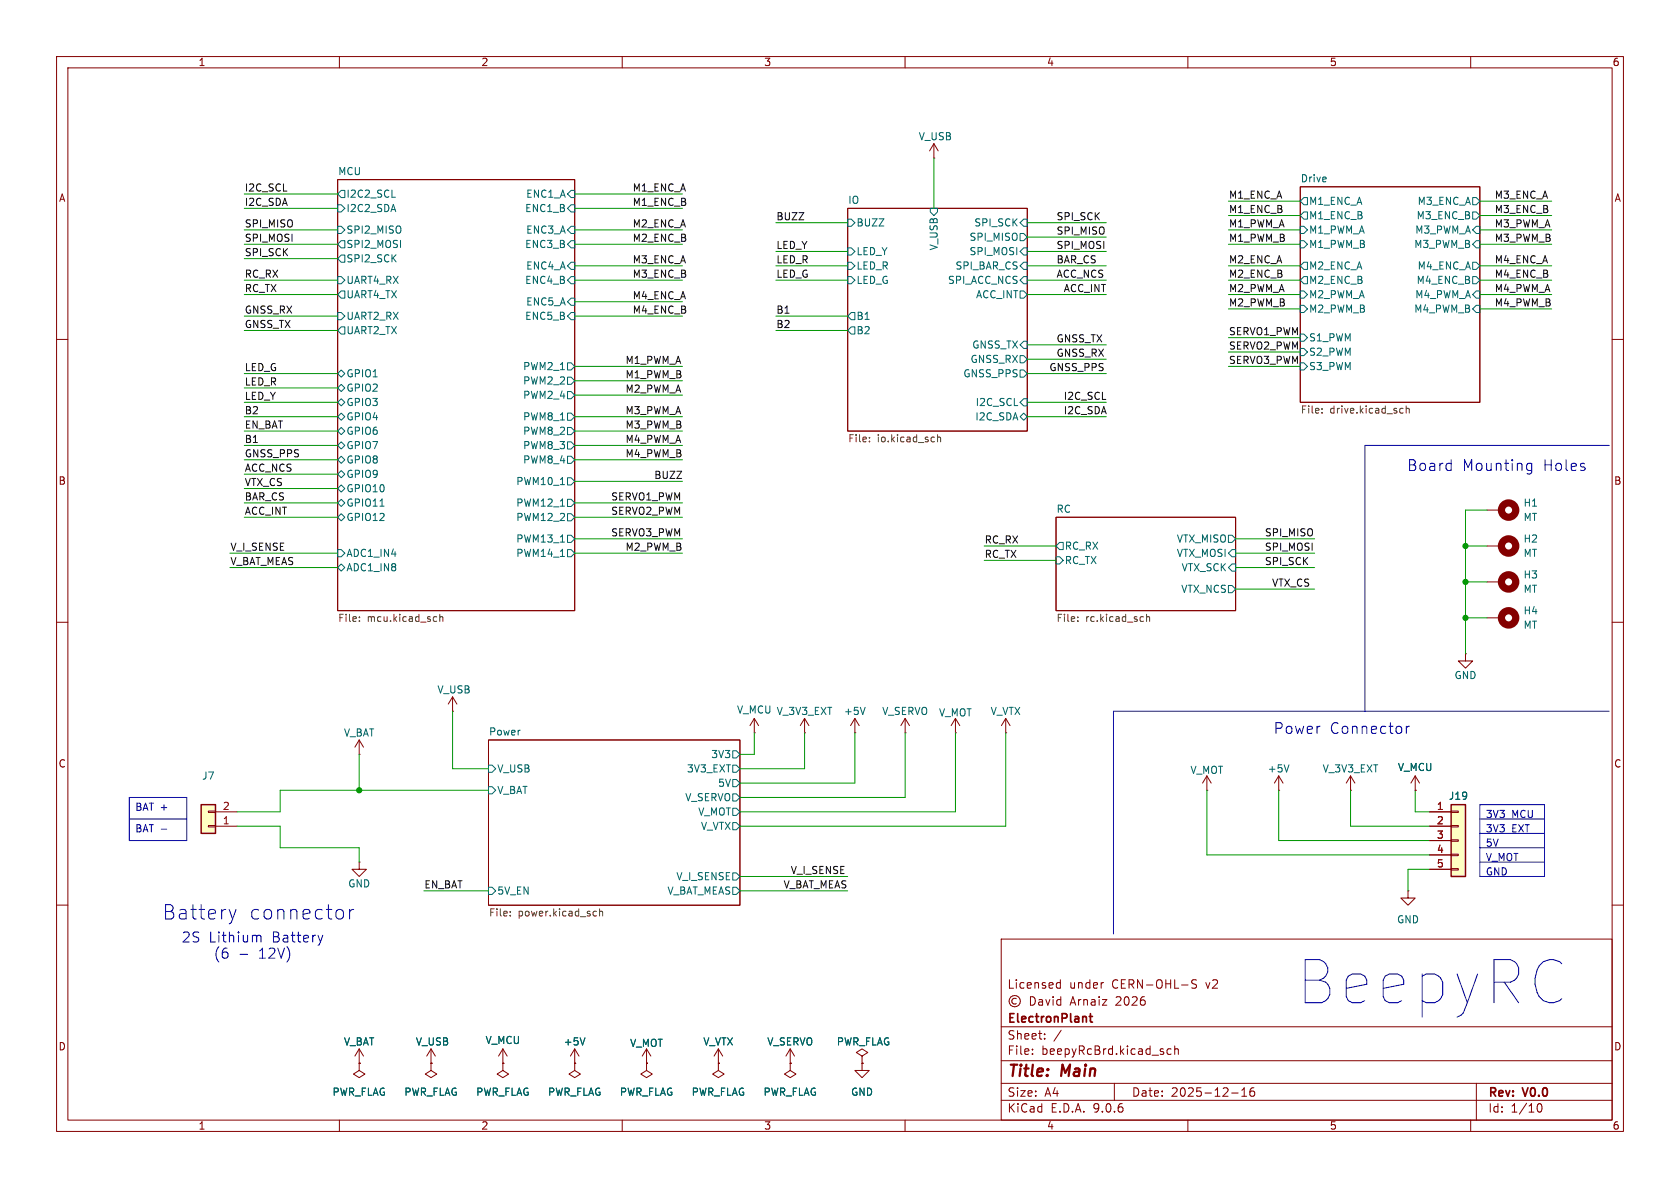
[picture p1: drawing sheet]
<svg xmlns="http://www.w3.org/2000/svg" width="297mm" height="210mm" viewBox="0 0 297 210" stroke-linecap="round" stroke-linejoin="round" font-family="sans-serif">
<g fill="none" stroke="#840000" stroke-width=".18">
<path d="M10 10h277v190h-277zM12 12h273v186h-273zM60 10v2M110 10v2M160 10v2M210 10v2M260 10v2M59.7 31.8h41.9v76.2h-41.9zM149.9 36.8h31.7v39.4h-31.7zM229.9 33h31.7v38.1h-31.7zM10 60h2M285 60h2"/>
<path d="M186.7 91.4h31.7v16.6h-31.7zM10 110h2M285 110h2M86.4 130.8h44.4v29.2h-44.4zM133.3 129.5h.1M133.3 127l-.7 1.3M133.3 127l.8 1.3M133.3 127v2.5M142.2 129.5h.1M142.2 127l-.7 1.3M142.2 127l.8 1.3M142.2 127v2.5"/>
<path d="M168.9 129.5h.1M168.9 127l-.8 1.3M168.9 127l.8 1.3M168.9 127v2.5M177.8 129.5h.1M177.8 127l-.8 1.3M177.8 127l.8 1.3M177.8 127v2.5M213.4 139.7h.1M213.4 137.2l-.8 1.2M213.4 137.2l.7 1.2M213.4 137.2v2.5"/>
<path d="M226.1 139.7h.1M226.1 137.2l-.8 1.2M226.1 137.2l.7 1.2M226.1 137.2v2.5M238.8 139.7h.1M238.8 137.2l-.8 1.2M238.8 137.2l.7 1.2M238.8 137.2v2.5M250.2 139.7h.1M250.2 137.2l-.8 1.2M250.2 137.2l.8 1.2M250.2 137.2v2.5"/>
<path d="M248.9 157.5v1.3h1.3l-1.3 1.2-1.3-1.2h1.3M248.9 157.5h.1M10 160h2M177 166h108v32h-108zM179.7 176.6a.52 .52 0 0 0-.8 .4 .52 .52 0 0 0 .8 .4M182.2 176.2a.76 .76 0 0 1 .8 .7 .76 .76 0 0 1-.8 .8zM183.7 176.8h.5l.1 .9M184.3 177.1h-.5a.29 .29 0 0 0-.2 .3 .29 .29 0 0 0 .2 .3l.5-.1M184.9 176.7l.3 1 .4-1M186.2 176.2v.1M186.2 176.7v1M186.9 174.6h.6"/>
<path d="M186.9 173.8h.6M187.5 173.2v1.5M187.5 176.8l-.4-.1-.3 .3v.4l.2 .2h.5M187.5 176.2v1.5M195 173.7h.1M211.5 173.3l-.5-.1-.3 .1v.5l.7 .3 .1 .3-.3 .3-.5-.1M285 160h2M60 198v2M63.5 188v1.2l1 .7-1 .6-1-.6 1-.7M63.5 188h.1M76.2 188v1.2l1 .7-1 .6-1-.6 1-.7M76.2 188h.1"/>
<path d="M101.6 188h.1M101.6 188v1.2l1 .7-1 .6-1-.6 1-.7M101.6 185.4l-.8 1.3M101.6 185.4l.8 1.3M101.6 185.4v2.6M110 198v2M114.3 188v1.2l1 .7-1 .6-1-.6 1-.7M114.3 188h.1M114.3 185.4l-.8 1.3M114.3 185.4l.8 1.3M114.3 185.4v2.6M127 188h.1"/>
<path d="M127 188v1.2l1 .7-1 .6-1-.6 1-.7M127 185.4l-.8 1.3M127 185.4l.8 1.3M127 185.4v2.6M139.7 188h.1M139.7 188v1.2l1 .7-1 .6-1-.6 1-.7M139.7 185.4l-.8 1.3M139.7 185.4l.8 1.3M139.7 185.4v2.6M152.4 188v1.2h1.3l-1.3 1.3-1.3-1.3h1.3M152.4 188h.1M152.4 186.7l1-.6-1-.7-1 .7 1 .6v1.3"/>
<path d="M160 198v2M177 194.5h108M177 191.5h108M177 187.5h108M177 181.5h108M182.5 186.3v.1M182.5 185.5v.1M184.7 183.6v.1M184.7 182.8v.1M187.6 182.1l-1.3 2M197 191.5v3M207 185.5l-.4-.1-.3 .3v.4l.2 .2h.5"/>
<path d="M207.7 185.5l.2-.1 .3 .1 .1 .9M207.7 184.9v1.5M210 198v2M217.7 193.2h1.2M219.5 193.8h.9M219.5 192.7l.5-.4v1.5M221.7 192.3a.59 .59 0 0 0-.7 .6v.6l.1 .2 .4 .1 .2-.1 .1-.5-.1-.3h-.5l-.2 .3M260 198v2M261 191.5v6.5M271.7 195.7l.2-.5 .2-.1a.81 .81 0 0 1 .6 .6 .81 .81 0 0 1-.3 .8h-.4l-.3-.5"/>
<circle cx="179.4" cy="177" r="1"/>
</g>
<path d="M192.6 179.7h.5M192.8 179.2v1.3l.3 .2" fill="none" stroke="#840000" stroke-width=".3"/>
<g fill="none" stroke="#006464" stroke-width=".18">
<path d="M59.7 36.2h.6l.7 .6-.7 .7h-.6zM60.3 33.7h.7v1.2h-.7l-.6-.6zM69.3 34.9h.6M100.3 36.8l.7-.6h.6v1.3h-.6zM101 33.7h.6v1.2h-.6l-.7-.6zM149.9 38.7h.6l.6 .7-.6 .6h-.6zM164.5 36.8h1.2v.7l-.6 .6-.6-.6zM181 38.7h.6v1.3h-.6l-.7-.6zM229.9 35.6l.6-.7h.6v1.3h-.6zM229.9 38.1l.6-.6h.6v1.2h-.6zM260.3 34.9h.7l.6 .7-.6 .6h-.7zM260.3 37.5h.7l.6 .6-.6 .6h-.7z"/>
<path d="M59.7 40h.6l.7 .6-.7 .7h-.6zM59.7 45.7l.6-.6h.7v1.3h-.7zM59.7 48.9h.6l.7 .6-.7 .7h-.6zM59.7 55.2h.6l.7 .7-.7 .6h-.6zM59.7 58.4l.6-.6h.7v1.3h-.7zM60.3 42.5h.7v1.3h-.7l-.6-.6zM60.3 51.4h.7v1.3h-.7l-.6-.6zM100.3 40.6l.7-.6h.6v1.3h-.6zM100.3 47l.7-.6h.6v1.2h-.6zM100.3 53.3l.7-.6h.6v1.3h-.6zM101 42.5h.6v1.3h-.6l-.7-.6zM101 48.9h.6v1.3h-.6l-.7-.7z"/>
<path d="M101 55.2h.6v1.3h-.6l-.7-.6zM149.9 48.9h.6l.6 .6-.6 .7h-.6zM149.9 46.4h.6l.6 .6-.6 .6h-.6zM149.9 43.8h.6l.6 .7-.6 .6h-.6zM150.5 55.2h.6v1.3h-.6l-.6-.6zM150.5 57.8h.6v1.3h-.6l-.6-.7zM180.3 41.3h.7l.6 .6-.6 .6h-.7zM180.3 51.4h.7l.6 .7-.6 .6h-.7zM181 48.9h.6v1.3h-.6l-.7-.7zM181 46.4h.6v1.2h-.6l-.7-.6zM181 43.8h.6v1.3h-.6l-.7-.6zM229.9 40h.6l.6 .6-.6 .7h-.6z"/>
<path d="M229.9 42.5h.6l.6 .7-.6 .6h-.6zM229.9 47l.6-.6h.6v1.2h-.6zM229.9 49.5l.6-.6h.6v1.3h-.6zM229.9 51.4h.6l.6 .7-.6 .6h-.6zM229.9 54h.6l.6 .6-.6 .6h-.6zM229.9 59.1h.6l.6 .6-.6 .6h-.6zM260.3 46.4h.7l.6 .6-.6 .6h-.7zM260.3 48.9h.7l.6 .6-.6 .7h-.7zM261 40h.6v1.3h-.6l-.7-.7zM261 42.5h.6v1.3h-.6l-.7-.6zM261 51.4h.6v1.3h-.6l-.7-.6zM261 54h.6v1.2h-.6l-.7-.6z"/>
<path d="M59.7 66l.6-.6 .7 .6-.7 .7zM59.7 68.6l.6-.7 .7 .7-.7 .6zM59.7 71.1l.6-.6 .7 .6-.7 .7zM59.7 73.7l.6-.7 .7 .7-.7 .6zM59.7 76.2l.6-.6 .7 .6-.7 .6zM59.7 78.7l.6-.6 .7 .6-.7 .7zM100.3 64.1h.7l.6 .7-.6 .6h-.7zM100.3 66.7h.7l.6 .6-.6 .6h-.7zM100.3 69.2h.7l.6 .7-.6 .6h-.7zM100.3 73h.7l.6 .7-.6 .6h-.7zM100.3 75.6h.7l.6 .6-.6 .6h-.7zM100.3 78.1h.7l.6 .6-.6 .7h-.7z"/>
<path d="M180.3 65.4h.7l.6 .6-.6 .7h-.7zM180.3 62.9h.7l.6 .6-.6 .6h-.7zM180.3 73.7l.7-.7 .6 .7-.6 .6zM181 60.3h.6v1.3h-.6l-.7-.6zM181 70.5h.6v1.3h-.6l-.7-.7zM229.9 61.6h.6l.6 .6-.6 .7h-.6zM229.9 64.1h.6l.6 .7-.6 .6h-.6zM59.7 97.2h.6l.7 .6-.7 .6h-.6zM59.7 81.3l.6-.7 .7 .7-.7 .6zM59.7 83.8l.6-.6 .7 .6-.7 .7zM59.7 86.4l.6-.7 .7 .7-.7 .6zM59.7 88.9l.6-.6 .7 .6-.7 .6z"/>
<path d="M59.7 91.4l.6-.6 .7 .6-.7 .7zM67.2 89.5h.7M99.1 89.5h.7M99.1 95.8h.7M99.1 98.4h.7M99.1 85.7h.7M100.3 80.6h.7l.6 .7-.6 .6h-.7zM100.3 88.3h.7l.6 .6-.6 .6h-.7zM100.3 90.8h.7l.6 .6-.6 .7h-.7zM100.3 94.6h.7l.6 .7-.6 .6h-.7zM100.3 97.2h.7l.6 .6-.6 .6h-.7zM100.3 84.5h.7l.6 .6-.6 .6h-.7z"/>
<path d="M186.7 98.4h.6l.7 .7-.7 .6h-.6zM187.3 95.9h.7v1.3h-.7l-.6-.7zM217.2 94.6h.6l.6 .7-.6 .6h-.6zM217.8 97.2h.6v1.2h-.6l-.6-.6zM217.8 99.7h.6v1.3h-.6l-.6-.7zM59.7 100.3l.6-.6 .7 .6-.7 .7zM217.2 103.5h.6l.6 .6-.6 .7h-.6zM86.4 139.1h.6l.6 .6-.6 .6h-.6zM86.4 135.3h.6l.6 .6-.6 .6h-.6zM129.5 132.7h.7l.6 .7-.6 .6h-.7zM129.5 135.3h.7l.6 .6-.6 .6h-.7zM129.5 137.8h.7l.6 .6-.6 .7h-.7z"/>
<path d="M227.9 135.2l-.4 1.3M86.4 156.8h.6l.6 .7-.6 .6h-.6zM129.5 156.8h.7l.6 .7-.6 .6h-.7zM129.5 154.3h.7l.6 .6-.6 .7h-.7zM129.5 142.9h.7l.6 .6-.6 .6h-.7zM129.5 140.3h.7l.6 .7-.6 .6h-.7zM129.5 145.4h.7l.6 .7-.6 .6h-.7zM103.4 183.5l-.4 1.2"/>
</g>
<g fill="none" stroke="#725600" stroke-width=".18">
<path d="M153.7 78v.1M153.7 77.3v.1M165.7 76.8v1.3M165.7 77.4l.2-.1h.3l.1 .8M233.7 72.9v.1M233.7 72.2v.2M247.7 72.2h.4M248.1 73h-.4M248.6 72.3l.2-.1h.3v.8M248.6 71.8v1.2M63.5 109.7v.2M63.5 109.1v.1"/>
<path d="M77.1 109l.1 .1M77.2 109.8l-.1 .1M77.8 108.6v1.3M77.8 109.1l.1-.1 .3 .1 .1 .8M190.5 109.7v.2M190.5 109.1v.1M202.7 109.1l.2-.1 .3 .1v.8M202.7 108.6v1.3M90.2 161.8v.1M90.2 161.1v.2M105.1 161.1h.3M105.4 161.9h-.3"/>
<path d="M106 161.2l.2-.1h.3v.8M106 160.7v1.2"/>
</g>
<path d="M256.5 142.2h2.6v12.7h-2.6z" fill="#ffffc2"/>
<path d="M256.5 142.2h2.6v12.7h-2.6z" fill="none" stroke="#840000" stroke-width=".25"/>
<g fill="none" stroke="#840000" stroke-width=".18">
<path d="M165.1 27.9h.1M165.1 25.4l-.8 1.3M165.1 25.4l.8 1.3M165.1 25.4v2.5M262.9 90.2h2.5M262.9 96.5h2.5M259.1 115.6v1.2h1.2l-1.2 1.3-1.3-1.3h1.3M259.1 115.6h.1M262.9 109.2h2.5M262.9 102.9h2.5M63.5 133.4h.1M63.5 130.8v2.6"/>
<path d="M63.5 130.8l-.8 1.3M63.5 130.8l.8 1.3M80 125.7h.1M80 123.2l-.8 1.3M80 123.2l.8 1.3M80 123.2v2.5M151.1 129.5h.1M151.1 127l-.7 1.3M151.1 127l.8 1.3M151.1 127v2.5M160 129.5h.1M160 127l-.7 1.3"/>
<path d="M160 127l.8 1.3M160 127v2.5M63.5 152.4v1.3h1.3l-1.3 1.2-1.3-1.2h1.3M63.5 152.4h.1M252.7 143.5h3.8M252.7 146.1h3.8M252.7 148.6h3.8M252.7 151.1h3.8M252.7 153.7h3.8M256.5 143.4h1.3v.2h-1.3zM256.5 145.9h1.3v.3h-1.3zM256.5 148.5h1.3v.2h-1.3z"/>
<path d="M256.5 151h1.3v.3h-1.3zM256.5 153.5h1.3v.3h-1.3zM63.5 188h.1M63.5 185.4l-.8 1.3M63.5 185.4l.8 1.3M63.5 185.4v2.6M76.2 188h.1M76.2 185.4l-.8 1.3M76.2 185.4l.8 1.3M76.2 185.4v2.6M88.9 188v1.2l1 .7-1 .6-1-.6 1-.7M88.9 188h.1"/>
<path d="M88.9 185.4l-.8 1.3M88.9 185.4l.8 1.3M88.9 185.4v2.6"/>
</g>
<path d="M152.9 125l-.4 1.3" fill="none" stroke="#006464" stroke-width=".18"/>
<g fill="none" stroke="#840000" stroke-width="1.3">
<circle cx="266.7" cy="96.5" r="1.27"/>
<circle cx="266.7" cy="90.2" r="1.27"/>
<circle cx="266.7" cy="102.9" r="1.27"/>
<circle cx="266.7" cy="109.2" r="1.27"/>
</g>
<path d="M35.6 142.2h2.5v5.1h-2.5z" fill="#ffffc2"/>
<path d="M35.6 142.2h2.5v5.1h-2.5z" fill="none" stroke="#840000" stroke-width=".25"/>
<g fill="none" stroke="#840000" stroke-width=".18">
<path d="M250.2 139.7h.1M36.8 145.9h1.3v.3h-1.3zM36.8 143.4h1.3v.2h-1.3zM38.1 146.1h3.8M38.1 143.5h3.8M252.7 146.1h3.8M252.7 143.5h3.8M252.7 148.6h3.8M252.7 151.1h3.8M252.7 153.7h3.8M63.5 188h.1M76.2 188h.1"/>
<path d="M88.9 188h.1M101.6 188h.1M114.3 188h.1M127 188h.1M139.7 188h.1M152.4 188h.1"/>
</g>
<g fill="none" stroke="#0000c2" stroke-width=".18">
<path d="M284.5 78.7h-43.2v47M270.1 83.1l.1 .1 .6-.1M270.1 82l.1-.1 .6 .1M270.8 81.9v1.5a.52 .52 0 0 1-.6 .4M248.6 128.4v1.3M249.2 128.4l-.4 .1-.2 .2M284.5 125.7h-87.7v39.4M22.9 144.8h10.1M22.9 141h10.1v7.6h-10.1zM28.5 146.6h1M261.6 144.8h11.4M261.6 147.3h11.4"/>
<path d="M261.6 149.9h11.4M261.6 152.4h11.4M261.6 142.2h11.4v12.7h-11.4zM40.5 160.8l.6 1.7M41.1 162.5l-.2 .6M41.7 160.8l-.6 1.7M42.4 168.7h1.4M45.5 165.4h.6v1.1M57.1 165.3l-.5 1.2M61.8 160.8v1.7M62.5 160.8a.65 .65 0 0 0-.7 .5"/>
</g>
<g fill="none" stroke="#009600" stroke-width=".18">
<path d="M43.2 34.3h16.5M43.2 36.8h16.5M101.6 34.3h19M101.6 36.8h19M137.2 39.4h12.7M165.1 27.9v8.9M181.6 39.4h14M217.2 35.6h12.7M217.2 38.1h12.7M261.6 35.6h12.7M261.6 38.1h12.7M43.2 52.1h16.5"/>
<path d="M43.2 49.5h16.5M43.2 43.2h16.5M43.2 40.6h16.5M43.2 58.4h16.5M43.2 55.9h16.5M43.2 45.7h16.5M101.6 49.5h19M101.6 47h19M101.6 43.2h19M101.6 40.6h19M101.6 55.9h19M101.6 53.3h19"/>
<path d="M137.2 44.5h12.7M137.2 49.5h12.7M137.2 47h12.7M137.2 58.4h12.7M137.2 55.9h12.7M181.6 52.1h14M181.6 44.5h14M181.6 49.5h14M181.6 47h14M181.6 41.9h14M217.2 52.1h12.7M217.2 49.5h12.7"/>
<path d="M217.2 47h12.7M217.2 43.2h12.7M217.2 59.7h12.7M217.2 54.6h12.7M217.2 40.6h12.7M261.6 52.1h12.7M261.6 49.5h12.7M261.6 47h12.7M261.6 43.2h12.7M261.6 54.6h12.7M261.6 40.6h12.7M43.2 73.7h16.5"/>
<path d="M43.2 66h16.5M43.2 71.1h16.5M43.2 68.6h16.5M43.2 76.2h16.5M43.2 78.7h16.5M101.6 73.7h19M101.6 64.8h19M101.6 67.3h19M101.6 76.2h19M101.6 78.7h19M101.6 69.9h19M181.6 73.7h14"/>
<path d="M181.6 66h14M181.6 63.5h14M181.6 71.1h14M181.6 61h14M217.2 62.2h12.7M217.2 64.8h12.7M40.6 97.8h19.1M43.2 88.9h16.5M43.2 86.4h16.5M43.2 91.4h16.5M43.2 81.3h16.5M43.2 83.8h16.5"/>
<path d="M101.6 97.8h19M101.6 85.1h19M101.6 88.9h19M101.6 91.4h19M101.6 95.3h19M101.6 81.3h19M174 96.5h12.7M174 99.1h12.7M218.4 97.8h14M218.4 95.3h14M259.1 96.5h3.8M262.9 90.2h-3.8v25.4"/>
<path d="M40.6 100.3h19.1M218.4 100.3h14M218.4 104.1h14M259.1 109.2h3.8M259.1 102.9h3.8M63.5 133.4v6.3M80 125.7v10.2h6.4M86.4 139.7h-36.9v3.8h-7.6M133.3 129.5v3.9h-2.5M142.2 129.5v6.4h-11.4M151.1 129.5v8.9h-20.3M160 129.5v11.5h-29.2"/>
<path d="M168.9 129.5v14h-38.1M177.8 129.5v16.6h-47M213.4 139.7v11.4h39.3M226.1 139.7v8.9h26.6M238.8 139.7v6.4h13.9M250.2 139.7v3.8h2.5M41.9 146.1h7.6v3.8h14v2.5M74.9 157.5h11.5M130.8 157.5h19.1M130.8 154.9h19.1M252.7 153.7h-3.8v3.8"/>
</g>
<path d="M103.4 183.5l-.4 1.2" fill="none" stroke="#006464" stroke-width=".18"/>
<g fill="#009600" stroke="#009600" stroke-width=".18">
<circle cx="63.5" cy="139.7" r=".46"/>
<circle cx="259.1" cy="109.2" r=".46"/>
<circle cx="259.1" cy="102.9" r=".46"/>
<circle cx="259.1" cy="96.5" r=".46"/>
</g>
<text font-size="10.6" fill="#0000c2" x="229.5" y="177.8">BeepyRC</text>
<g font-size="3.5" fill="#0000c2">
<text x="28.7" y="162.8">Battery</text>
<text x="44" y="162.8">connector</text>
</g>
<g font-size="2.8" fill="#840000">
<text x="178" y="190.9">Title:</text>
<text x="187.7" y="190.9">Main</text>
</g>
<g font-size="2.7" fill="#0000c2">
<text x="248.7" y="83.5">Board</text>
<text x="258.5" y="83.5">Mounting</text>
<text x="272.8" y="83.5">Holes</text>
<text x="225.1" y="130">Power</text>
<text x="235.1" y="130">Connector</text>
</g>
<g font-size="2.5" fill="#0000c2">
<text x="32" y="166.8">2S</text>
<text x="36.9" y="166.8">Lithium</text>
<text x="48.1" y="166.8">Battery</text>
<text x="37.7" y="169.7">(6</text>
<text x="45.7" y="169.7">12V)</text>
</g>
<g font-size="2.1" fill="#840000">
<text x="178" y="175">Licensed</text>
<text x="189" y="175">under</text>
<text x="189.2" y="178">Arnaiz</text>
<text x="196.6" y="175">CERN-OHL-S</text>
<text x="197.4" y="178">2026</text>
<text x="213.3" y="175">v2</text>
<text x="178" y="184">Sheet:</text>
<text x="178" y="181.2">ElectronPlant</text>
<text x="178" y="186.7">File:</text>
<text x="184.1" y="186.7">beepyRcBrd.kicad_sch</text>
<text x="178" y="196.9">KiCad</text>
<text x="178" y="194.1">Size:</text>
<text x="184.7" y="194.1">A4</text>
<text x="185.7" y="196.9">E.D.A.</text>
<text x="193.3" y="196.9">9.0.6</text>
<text x="200" y="194.1">Date:</text>
<text x="207" y="194.1">2025-12-16</text>
<text x="263" y="194.3">Rev:</text>
<text x="263" y="196.9">Id:</text>
<text x="267.1" y="196.9">1/10</text>
<text x="269.4" y="194.3">V0.0</text>
</g>
<g font-size="1.8" fill="#840000">
<text x="35" y="11.9">1</text>
<text x="85" y="11.9">2</text>
<text x="135" y="11.9">3</text>
<text x="185" y="11.9">4</text>
<text x="235" y="11.9">5</text>
<text x="285" y="11.9">6</text>
<text x="10.3" y="35.9">A</text>
<text x="285.3" y="35.9">A</text>
<text x="10.3" y="85.9">B</text>
<text x="285.3" y="85.9">B</text>
<text x="10.3" y="135.9">C</text>
<text x="285.3" y="135.9">C</text>
<text x="10.3" y="185.9">D</text>
<text x="285.3" y="185.9">D</text>
<text x="35" y="199.9">1</text>
<text x="85" y="199.9">2</text>
<text x="135" y="199.9">3</text>
<text x="185" y="199.9">4</text>
<text x="235" y="199.9">5</text>
<text x="285" y="199.9">6</text>
</g>
<g font-size="1.8" fill="#006464">
<text x="162.3" y="25">V_USB</text>
<text x="59.7" y="31">MCU</text>
<text x="61.2" y="35.2">I2C2_SCL</text>
<text x="92.9" y="35.2">ENC1_A</text>
<text x="229.9" y="32.3">Drive</text>
<text x="61.2" y="37.7">I2C2_SDA</text>
<text x="61.2" y="41.5">SPI2_MISO</text>
<text x="92.7" y="37.7">ENC1_B</text>
<text x="92.9" y="41.5">ENC3_A</text>
<text x="149.9" y="36.1">IO</text>
<text x="151.3" y="40.2">BUZZ</text>
<text x="172.1" y="40.2">SPI_SCK</text>
<text x="231.3" y="36.4">M1_ENC_A</text>
<text x="231.3" y="39">M1_ENC_B</text>
<text x="231.3" y="41.5">M1_PWM_A</text>
<text x="250.1" y="41.5">M3_PWM_A</text>
<text x="250.3" y="39">M3_ENC_B</text>
<text x="250.5" y="36.4">M3_ENC_A</text>
<text x="61.2" y="44">SPI2_MOSI</text>
<text x="61.2" y="46.6">SPI2_SCK</text>
<text x="92.7" y="44">ENC3_B</text>
<text x="92.9" y="47.9">ENC4_A</text>
<text x="151.3" y="47.9">LED_R</text>
<text x="151.3" y="45.3">LED_Y</text>
<text x="166" y="44.4" transform="rotate(-90 166 44.4)">V_USB</text>
<text x="168.8" y="47.9">SPI_BAR_CS</text>
<text x="171.3" y="45.3">SPI_MOSI</text>
<text x="171.3" y="42.8">SPI_MISO</text>
<text x="231.3" y="44">M1_PWM_B</text>
<text x="231.3" y="47.9">M2_ENC_A</text>
<text x="249.9" y="44">M3_PWM_B</text>
<text x="250.5" y="47.9">M4_ENC_A</text>
<text x="61.2" y="50.4">UART4_RX</text>
<text x="61.2" y="52.9">UART4_TX</text>
<text x="92.7" y="50.4">ENC4_B</text>
<text x="151.3" y="50.4">LED_G</text>
<text x="167.5" y="50.4">SPI_ACC_NCS</text>
<text x="172.4" y="52.9">ACC_INT</text>
<text x="231.3" y="50.4">M2_ENC_B</text>
<text x="231.3" y="52.9">M2_PWM_A</text>
<text x="250.1" y="52.9">M4_PWM_A</text>
<text x="250.3" y="50.4">M4_ENC_B</text>
<text x="61.2" y="56.7">UART2_RX</text>
<text x="61.2" y="59.3">UART2_TX</text>
<text x="92.7" y="56.7">ENC5_B</text>
<text x="92.9" y="54.2">ENC5_A</text>
<text x="151.3" y="56.7">B1</text>
<text x="151.3" y="59.3">B2</text>
<text x="231.3" y="55.5">M2_PWM_B</text>
<text x="249.9" y="55.5">M4_PWM_B</text>
<text x="92.4" y="65.6">PWM2_1</text>
<text x="171.5" y="64.4">GNSS_RX</text>
<text x="171.8" y="61.8">GNSS_TX</text>
<text x="231.3" y="60.6">S1_PWM</text>
<text x="231.3" y="63.1">S2_PWM</text>
<text x="231.3" y="65.6">S3_PWM</text>
<text x="61.2" y="66.9">GPIO1</text>
<text x="61.2" y="69.4">GPIO2</text>
<text x="61.2" y="72">GPIO3</text>
<text x="92.4" y="68.2">PWM2_2</text>
<text x="92.4" y="70.7">PWM2_4</text>
<text x="170.2" y="66.9">GNSS_PPS</text>
<text x="172.4" y="72">I2C_SCL</text>
<text x="61.2" y="74.5">GPIO4</text>
<text x="61.2" y="77.1">GPIO6</text>
<text x="92.4" y="74.5">PWM8_1</text>
<text x="92.4" y="77.1">PWM8_2</text>
<text x="172.3" y="74.5">I2C_SDA</text>
<text x="61.2" y="79.6">GPIO7</text>
<text x="61.2" y="82.1">GPIO8</text>
<text x="92.4" y="79.6">PWM8_3</text>
<text x="92.4" y="82.1">PWM8_4</text>
<text x="61.2" y="84.7">GPIO9</text>
<text x="61.2" y="87.2">GPIO10</text>
<text x="61.2" y="89.8">GPIO11</text>
<text x="91.2" y="89.8">PWM12_1</text>
<text x="91.2" y="86">PWM10_1</text>
<text x="269.2" y="89.8">H1</text>
<text x="61.2" y="92.3">GPIO12</text>
<text x="91.2" y="92.3">PWM12_2</text>
<text x="186.7" y="90.7">RC</text>
<text x="269.2" y="92.3">MT</text>
<text x="61.2" y="98.7">ADC1_IN4</text>
<text x="61.2" y="101.2">ADC1_IN8</text>
<text x="91.2" y="96.1">PWM13_1</text>
<text x="91.2" y="98.7">PWM14_1</text>
<text x="188.2" y="97.4">RC_RX</text>
<text x="188.2" y="99.9">RC_TX</text>
<text x="207.9" y="96.1">VTX_MISO</text>
<text x="207.9" y="98.7">VTX_MOSI</text>
<text x="208.8" y="101.2">VTX_SCK</text>
<text x="269.2" y="96.1">H2</text>
<text x="269.2" y="98.7">MT</text>
<text x="208.7" y="105">VTX_NCS</text>
<text x="269.2" y="102.5">H3</text>
<text x="269.2" y="105">MT</text>
<text x="269.2" y="108.8">H4</text>
<text x="269.2" y="111.4">MT</text>
<text x="77.2" y="122.8">V_USB</text>
<text x="257" y="120.2">GND</text>
<text x="60.7" y="130.4">V_BAT</text>
<text x="86.4" y="130.1">Power</text>
<text x="130.2" y="126.3">V_MCU V_3V3_EXT</text>
<text x="149.1" y="126.6">+5V</text>
<text x="155.9" y="126.6">V_SERVO</text>
<text x="165.9" y="126.8">V_MOT</text>
<text x="175" y="126.6">V_VTX</text>
<text x="87.8" y="136.8">V_USB</text>
<text x="121.3" y="136.8">3V3_EXT</text>
<text x="125.6" y="134.2">3V3</text>
<text x="210.4" y="137">V_MOT</text>
<text x="224" y="136.8">+5V</text>
<text x="233.7" y="136.8">V_3V3_EXT</text>
<text x="247" y="136.5">V_MCU</text>
<text x="35.6" y="138">J7</text>
<text x="87.8" y="140.6">V_BAT</text>
<text x="121" y="141.8">V_SERVO</text>
<text x="126.8" y="139.3">5V</text>
<text x="256" y="141.6">J19</text>
<text x="123.3" y="144.4">V_MOT</text>
<text x="123.8" y="146.9">V_VTX</text>
<text x="119.5" y="155.8">V_I_SENSE</text>
<text x="61.5" y="157.1">GND</text>
<text x="87.8" y="158.3">5V_EN</text>
<text x="117.9" y="158.3">V_BAT_MEAS</text>
<text x="246.9" y="163.4">GND</text>
<text x="60.7" y="185">V_BAT</text>
<text x="73.4" y="185">V_USB</text>
<text x="85.7" y="184.8">V_MCU</text>
<text x="99.6" y="185">+5V</text>
<text x="111.3" y="185.3">V_MOT</text>
<text x="124.2" y="185">V_VTX</text>
<text x="135.5" y="185">V_SERVO</text>
<text x="147.8" y="185">PWR_FLAG</text>
<text x="58.7" y="193.9">PWR_FLAG</text>
<text x="71.4" y="193.9">PWR_FLAG</text>
<text x="84.1" y="193.9">PWR_FLAG</text>
<text x="96.8" y="193.9">PWR_FLAG</text>
<text x="109.5" y="193.9">PWR_FLAG</text>
<text x="122.2" y="193.9">PWR_FLAG</text>
<text x="134.9" y="193.9">PWR_FLAG</text>
<text x="150.4" y="193.9">GND</text>
</g>
<g font-size="1.8" fill="#0f0f0f">
<text x="43.2" y="33.9">I2C_SCL</text>
<text x="111.8" y="33.9">M1_ENC_A</text>
<text x="217.2" y="35.2">M1_ENC_A</text>
<text x="264.2" y="35.2">M3_ENC_A</text>
<text x="43.2" y="36.5">I2C_SDA</text>
<text x="43.2" y="40.3">SPI_MISO</text>
<text x="111.8" y="36.5">M1_ENC_B</text>
<text x="111.8" y="40.3">M2_ENC_A</text>
<text x="137.2" y="39">BUZZ</text>
<text x="186.7" y="41.6">SPI_MISO</text>
<text x="186.7" y="39">SPI_SCK</text>
<text x="217.2" y="40.3">M1_PWM_A</text>
<text x="217.2" y="37.8">M1_ENC_B</text>
<text x="264.2" y="40.3">M3_PWM_A</text>
<text x="264.2" y="37.8">M3_ENC_B</text>
<text x="43.2" y="42.8">SPI_MOSI</text>
<text x="43.2" y="45.4">SPI_SCK</text>
<text x="111.8" y="46.6">M3_ENC_A</text>
<text x="111.8" y="42.8">M2_ENC_B</text>
<text x="137.2" y="44.1">LED_Y</text>
<text x="137.2" y="46.6">LED_R</text>
<text x="186.7" y="44.1">SPI_MOSI</text>
<text x="186.7" y="46.6">BAR_CS</text>
<text x="217.2" y="42.8">M1_PWM_B</text>
<text x="217.2" y="46.6">M2_ENC_A</text>
<text x="264.2" y="46.6">M4_ENC_A</text>
<text x="264.2" y="42.8">M3_PWM_B</text>
<text x="43.2" y="51.7">RC_TX</text>
<text x="43.2" y="49.2">RC_RX</text>
<text x="111.8" y="53">M4_ENC_A</text>
<text x="111.8" y="49.2">M3_ENC_B</text>
<text x="137.2" y="49.2">LED_G</text>
<text x="186.7" y="49.2">ACC_NCS</text>
<text x="188" y="51.7">ACC_INT</text>
<text x="217.2" y="49.2">M2_ENC_B</text>
<text x="217.2" y="51.7">M2_PWM_A</text>
<text x="264.2" y="49.2">M4_ENC_B</text>
<text x="264.2" y="51.7">M4_PWM_A</text>
<text x="43.2" y="58.1">GNSS_TX</text>
<text x="43.2" y="55.5">GNSS_RX</text>
<text x="111.8" y="55.5">M4_ENC_B</text>
<text x="137.2" y="58.1">B2</text>
<text x="137.2" y="55.5">B1</text>
<text x="217.2" y="59.3">SERVO1_PWM</text>
<text x="217.2" y="54.3">M2_PWM_B</text>
<text x="264.2" y="54.3">M4_PWM_B</text>
<text x="43.2" y="65.7">LED_G</text>
<text x="110.5" y="64.4">M1_PWM_A</text>
<text x="185.4" y="65.7">GNSS_PPS</text>
<text x="186.7" y="63.2">GNSS_RX</text>
<text x="186.7" y="60.6">GNSS_TX</text>
<text x="217.2" y="64.4">SERVO3_PWM</text>
<text x="217.2" y="61.9">SERVO2_PWM</text>
<text x="43.2" y="70.8">LED_Y</text>
<text x="43.2" y="68.2">LED_R</text>
<text x="110.5" y="67">M1_PWM_B</text>
<text x="110.5" y="69.5">M2_PWM_A</text>
<text x="188" y="70.8">I2C_SCL</text>
<text x="43.2" y="75.9">EN_BAT</text>
<text x="43.2" y="73.3">B2</text>
<text x="110.5" y="75.9">M3_PWM_B</text>
<text x="110.5" y="73.3">M3_PWM_A</text>
<text x="188" y="73.3">I2C_SDA</text>
<text x="43.2" y="78.4">B1</text>
<text x="43.2" y="83.5">ACC_NCS</text>
<text x="43.2" y="80.9">GNSS_PPS</text>
<text x="110.5" y="80.9">M4_PWM_B</text>
<text x="110.5" y="78.4">M4_PWM_A</text>
<text x="43.2" y="88.6">BAR_CS</text>
<text x="43.2" y="86">VTX_CS</text>
<text x="107.9" y="88.6">SERVO1_PWM</text>
<text x="115.6" y="84.7">BUZZ</text>
<text x="43.2" y="91.1">ACC_INT</text>
<text x="107.9" y="94.9">SERVO3_PWM</text>
<text x="107.9" y="91.1">SERVO2_PWM</text>
<text x="223.5" y="94.9">SPI_MISO</text>
<text x="40.6" y="97.4">V_I_SENSE</text>
<text x="40.6" y="100">V_BAT_MEAS</text>
<text x="110.5" y="97.4">M2_PWM_B</text>
<text x="174" y="96.2">RC_RX</text>
<text x="174" y="98.7">RC_TX</text>
<text x="223.5" y="97.4">SPI_MOSI</text>
<text x="223.5" y="100">SPI_SCK</text>
<text x="224.8" y="103.8">VTX_CS</text>
<text x="139.7" y="154.6">V_I_SENSE</text>
<text x="74.9" y="157.1">EN_BAT</text>
<text x="138.4" y="157.1">V_BAT_MEAS</text>
</g>
<g font-size="1.8" fill="#725600">
<text x="229.9" y="73.4">File:</text>
<text x="235.1" y="73.4">drive.kicad_sch</text>
<text x="149.9" y="78.5">File:</text>
<text x="155.1" y="78.5">io.kicad_sch</text>
<text x="59.7" y="110.3">File:</text>
<text x="64.9" y="110.3">mcu.kicad_sch</text>
<text x="186.7" y="110.3">File:</text>
<text x="191.9" y="110.3">rc.kicad_sch</text>
<text x="86.4" y="162.3">File:</text>
<text x="91.6" y="162.3">power.kicad_sch</text>
</g>
<g font-size="1.8" fill="#0000c2">
<text x="23.8" y="143.6">BAT +</text>
<text x="23.8" y="147.5">BAT -</text>
<text x="262.6" y="144.9">3V3</text>
<text x="262.6" y="147.5">3V3</text>
<text x="262.6" y="150">5V</text>
<text x="267.3" y="144.9">MCU</text>
<text x="267.3" y="147.5">EXT</text>
<text x="262.6" y="152.5">V_MOT</text>
<text x="262.6" y="155.1">GND</text>
</g>
<g font-size="1.8" fill="#a90000">
<text x="39.3" y="143.3">2</text>
<text x="253.9" y="143.3">1</text>
<text x="39.3" y="145.8">1</text>
<text x="253.9" y="145.8">2</text>
<text x="253.9" y="148.3">3</text>
<text x="253.9" y="150.9">4</text>
<text x="253.9" y="153.4">5</text>
</g>
</svg>
